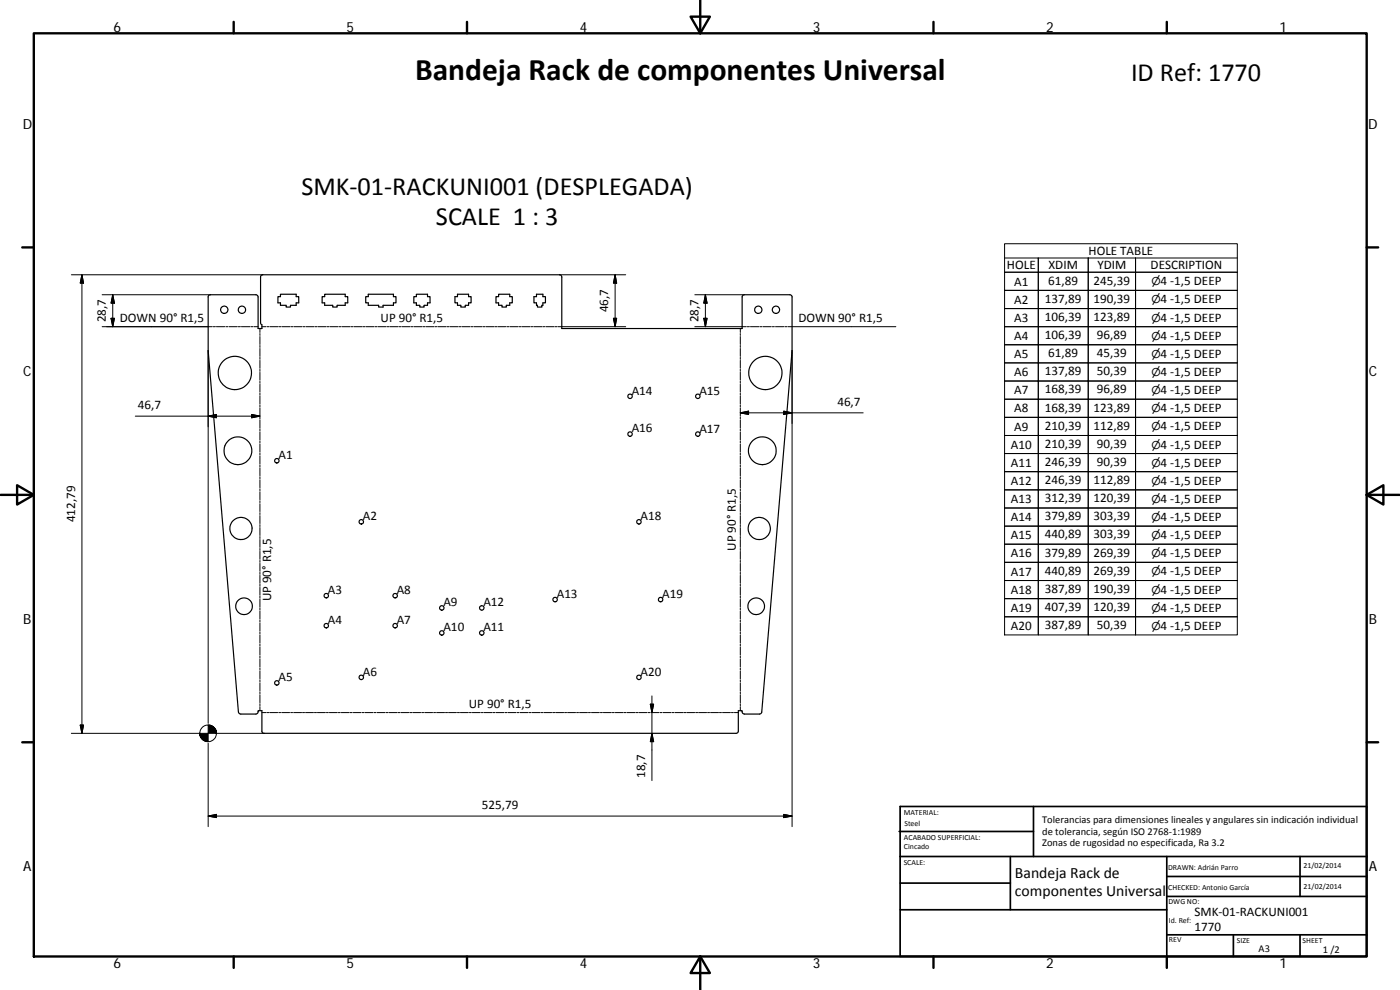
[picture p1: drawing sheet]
<svg xmlns="http://www.w3.org/2000/svg" width="420mm" height="297mm" viewBox="0 0 420 297" stroke-linecap="round" stroke-linejoin="round" font-family="sans-serif">
<g fill="none" stroke="#000" stroke-width=".36">
<path d="M62.6 88.6l.5-.2 14 .1 .4 .6v9.5h1.1v-1.1l-.4-.7v-13.7l.5-.6 89.2-.1 .4 .1 .3 .6v15.5h54.1v-9.5l.4-.6 14-.1 .4 .2 .2 .3v16.3l-9.2 108.8-.6 .2h-4.5l-.6-.3-.1-.7h-1.1v6.2l-.2 .4-.5 .2h-141.6l-.5-.2-.2-.3v-6.3h-1.1l-.1 .7-.6 .3h-4.5l-.6-.2-.1-.4-9.1-108.4v-16.3zM83.4 89h.8v-.7h4.7v.7h.8v1.9h-.8v.7h-1.7v.5h-1.3v-.5h-1.7v-.7h-.8zM96.7 89h.7v-.7h6.2v.7h.8v1.9h-.8v.7h-2.4v.5h-1.3v-.5h-2.5v-.7h-.7zM109.8 89h.7v-.7h7.6v.7h.7v1.9h-.7v.7h-3.1v.5h-1.4v-.5h-3.1v-.7h-.7zM124.2 89h.8v-.7h3.3v.7h.8v1.9h-.8v.7h-1v.5h-1.3v-.5h-1v-.7h-.8zM136.5 89h.8v-.7h3.3v.7h.8v1.9h-.8v.7h-1v.5h-1.3v-.5h-1v-.7h-.8zM148.9 89h.7v-.7h3.4v.7h.7v1.9h-.7v.7h-1v.5h-1.4v-.5h-1v-.7h-.7zM160.2 89h.8v-.7h1.9v.7h.8v1.9h-.8v.7h-.3v.5h-1.3v-.5h-.3v-.7h-.8z"/>
<circle cx="67.3" cy="92.9" r="1.1"/>
<circle cx="72.6" cy="92.9" r="1.1"/>
<circle cx="227.6" cy="92.9" r="1.1"/>
<circle cx="232.9" cy="92.9" r="1.1"/>
<circle cx="70.5" cy="111.9" r="5"/>
<circle cx="189.1" cy="118.9" r=".68"/>
<circle cx="209.4" cy="118.9" r=".67"/>
<circle cx="229.7" cy="111.9" r="5"/>
<circle cx="71.4" cy="135.2" r="4.2"/>
<circle cx="83.1" cy="138.3" r=".66"/>
<circle cx="189.1" cy="130.2" r=".67"/>
<circle cx="209.4" cy="130.3" r=".66"/>
<circle cx="228.8" cy="135.2" r="4.2"/>
<circle cx="72.3" cy="158.6" r="3.3"/>
<circle cx="108.4" cy="156.6" r=".67"/>
<circle cx="191.8" cy="156.6" r=".68"/>
<circle cx="227.9" cy="158.6" r="3.3"/>
<circle cx="97.9" cy="178.7" r=".66"/>
<circle cx="118.6" cy="178.7" r=".66"/>
<circle cx="166.6" cy="179.9" r=".66"/>
<circle cx="198.3" cy="179.9" r=".65"/>
<circle cx="73.2" cy="181.9" r="2.5"/>
<circle cx="97.9" cy="187.7" r=".67"/>
<circle cx="118.6" cy="187.7" r=".67"/>
<circle cx="132.6" cy="182.4" r=".67"/>
<circle cx="132.6" cy="189.9" r=".66"/>
<circle cx="144.6" cy="182.4" r=".67"/>
<circle cx="144.6" cy="189.9" r=".67"/>
<circle cx="226.9" cy="181.9" r="2.51"/>
<circle cx="83.1" cy="204.9" r=".66"/>
<circle cx="108.4" cy="203.2" r=".67"/>
<circle cx="191.8" cy="203.2" r=".67"/>
</g>
<g fill="none" stroke="#000" stroke-width=".3">
<path d="M301.5 77.4h10.1v4.3M301.5 73.1h69.8v117.4h-69.8zM326.6 77.4v113.1M371.3 77.4h-59.7v113.1v-5.4h-10.1h69.8h-30.5v-5.5M21.4 82.4h57.5M24.6 82.4l.5 2.5h-1zM24.6 82.4v137.6M30.7 98h33M30.7 88.4h32.4M33.3 95.5h1l-.5 2.5zM33.8 88.4v9.6M33.8 88.4l.5 2.6h-1z"/>
<path d="M64 98h.7M64.9 98h2.5M67.8 98h.6M68.7 98h2.5M71.5 98h.6M72.4 98h2.6M75.3 98h.6M76.2 98h1.3M78 98.6v1.2M78.6 98h1.2M80.1 98h.6M81 98h2.4"/>
<path d="M83.7 98h.6M84.6 98h2.4M87.3 98h.6M88.2 98h2.4M90.9 98h.6M91.8 98h2.4M94.5 98h.6M95.4 98h2.4M98.1 98h.6M99 98h2.4M101.7 98h.6M102.6 98h2.4"/>
<path d="M105.3 98h.6M106.2 98h2.4M108.9 98h.6M109.8 98h2.4M112.5 98h.6M113.4 98h2.4M116.1 98h.6M117 98h2.4M119.7 98h.6M120.6 98h2.4M123.3 98h.6M124.2 98h2.4"/>
<path d="M126.9 98h.6M127.8 98h2.4M130.5 98h.6M131.4 98h2.4M134.1 98h.6M135 98h2.4M137.7 98h.6M138.6 98h2.4M141.3 98h.6M142.2 98h2.4M144.9 98h.6M145.8 98h2.4"/>
<path d="M148.5 98h.6M149.4 98h2.4M152.1 98h.6M153 98h2.4M155.7 98h.6M156.6 98h2.4M159.3 98h.6M160.2 98h2.4M162.9 98h.6M163.8 98h2.4M166.5 98h.6M167.9 82.4h19.9"/>
<path d="M184.1 95.5h1l-.5 2.5zM184.6 82.4l.5 2.5h-1zM184.6 82.4v15.6M187.8 98h-20.4M208.5 88.4h14.9M208.5 98h15.5M211.2 95.5h1l-.5 2.5zM211.7 88.4v9.6M211.7 88.4l.5 2.6h-1zM222.2 98.6v1.2M224.3 98h.6M225.2 98h2.5"/>
<path d="M228 98h.7M229 98h2.5M231.8 98h.6M232.7 98h2.5M235.5 98h.7M268.8 98h-32.3M311.6 87.1v-5.4h-10.1h69.8h-30.5v-4.3v113.1M340.8 81.7v5.4h30.5h-69.8h10.1v5.5M340.8 87.1v5.5h30.5h-69.8h10.1v5.4M340.8 92.6v5.4h30.5h-69.8h10.1v5.4M340.8 98v5.4h30.5h-69.8h10.1v5.5M62.5 105.2v111.8"/>
<path d="M78 100.1v.5M78 101v2.4M78 103.7v.5M78 104.5v2.4M78 107.2v.6M78 108.1v2.4M78 110.8v.6M78 111.7v2.4M78 114.4v.6M78 115.3v2.4M78 118v.6M78 118.9v2.4"/>
<path d="M222.2 100.1v.5M222.2 101v2.4M222.2 103.7v.5M222.2 104.5v2.4M222.2 107.2v.6M222.2 108.1v2.4M222.2 110.8v.6M222.2 111.7v2.4M222.2 114.4v.6M222.2 115.3v2.4M222.2 118v.6M222.2 118.9v2.4"/>
<path d="M237.7 105.2v142.8M340.8 103.4v5.5h30.5h-69.8h10.1v5.4M340.8 108.9v5.4h30.5h-69.8h10.1v5.5M340.8 114.3v5.5h30.5h-69.8h10.1v5.4M340.8 119.8v5.4h30.5h-69.8h10.1v5.5M62.5 124.9l2.4-.5v.9zM75.5 124.4l2.5 .5-2.5 .4zM78 121.6v.6M78 122.5v2.4h-37.4M78 125.1v.7M78 126v2.4M78 128.7v.6"/>
<path d="M78 129.6v2.4M78 132.3v.6M78 133.2v2.4M78 135.9v.6M78 136.8v2.4M78 139.5v.6M222.2 123.9l2.5-.5v1zM222.2 123.9h36.8M222.2 121.6v.6M222.2 122.5v2.4M222.2 125.1v.7M222.2 126v2.4"/>
<path d="M222.2 128.7v.6M222.2 129.6v2.4M222.2 132.3v.6M222.2 133.2v2.4M222.2 135.9v.6M222.2 136.8v2.4M222.2 139.5v.6M235.2 123.4l2.5 .5-2.5 .5zM340.8 125.2v5.5h30.5h-69.8h10.1v5.4M340.8 130.7v5.4h30.5h-69.8h10.1v5.4M340.8 136.1v5.4h30.5h-69.8h10.1v5.5M78 140.4v2.4"/>
<path d="M78 143.1v.6M78 144v2.3M78 146.7v.5M78 147.6v2.3M78 150.2v.6M78 151.1v2.4M78 153.8v.6M78 154.7v2.4M78 157.4v.6M78 158.3v2.4M222.2 140.4v2.4M222.2 143.1v.6"/>
<path d="M222.2 144v2.3M222.2 146.7v.5M222.2 147.6v2.3M222.2 150.2v.6M222.2 151.1v2.4M222.2 153.8v.6M222.2 154.7v2.4M222.2 157.4v.6M222.2 158.3v2.4M340.8 141.5v5.5h30.5h-69.8h10.1v5.4M340.8 147v5.4h30.5h-69.8h10.1v5.5M340.8 152.4v5.5h30.5h-69.8h10.1v5.4"/>
<path d="M340.8 157.9v5.4h30.5h-69.8h10.1v5.4M78 161v.6M78 161.9v2.4M78 164.5v.7M78 165.4v2.4M78 168.1v.6M78 169v2.4M78 171.7v.6M78 172.6v2.4M78 175.3v.6M78 176.2v2.4M78 178.9v.6"/>
<path d="M78 179.8v2.4M222.2 161v.6M222.2 161.9v2.4M222.2 164.5v.7M222.2 165.4v2.4M222.2 168.1v.6M222.2 169v2.4M222.2 171.7v.6M222.2 172.6v2.4M222.2 175.3v.6M222.2 176.2v2.4M222.2 178.9v.6"/>
<path d="M222.2 179.8v2.4M340.8 163.3v5.4h30.5h-69.8h10.1v5.5M340.8 168.7v5.5h30.5h-69.8h10.1v5.4M340.8 174.2v5.4h30.5h-69.8h10.1v5.5M78 182.5v.6M78 183.4v2.4M78 186.1v.5M78 187v2.4M78 189.7v.5M78 190.5v2.4M78 193.2v.6M78 194.1v2.4"/>
<path d="M78 196.8v.6M78 197.7v2.4M222.2 182.5v.6M222.2 183.4v2.4M222.2 186.1v.5M222.2 187v2.4M222.2 189.7v.5M222.2 190.5v2.4M222.2 193.2v.6M222.2 194.1v2.4M222.2 196.8v.6M222.2 197.7v2.4"/>
<path d="M24.1 217.6h1l-.5 2.4zM78 200.4v.6M78 201.3v2.4M78 204v.6M78 204.9v2.4M78 207.6v.6M78 208.4v2.4M78 211.1v.7M78 212v1.2M78.6 213.8h1.2M80.1 213.8h.6M81 213.8h2.3"/>
<path d="M83.7 213.8h.5M84.5 213.8h2.4M87.2 213.8h.6M88.1 213.8h2.4M90.8 213.8h.6M91.7 213.8h2.4M94.4 213.8h.6M95.3 213.8h2.4M97.9 213.8h.6M98.8 213.8h2.4M101.5 213.8h.6M102.4 213.8h2.4"/>
<path d="M105.1 213.8h.6M106 213.8h2.4M108.7 213.8h.6M109.6 213.8h2.3M112.3 213.8h.5M113.1 213.8h2.4M115.8 213.8h.6M116.7 213.8h2.4M119.4 213.8h.6M120.3 213.8h2.4M123 213.8h.6M123.9 213.8h2.3"/>
<path d="M126.6 213.8h.5M127.5 213.8h2.3M130.1 213.8h.6M131 213.8h2.4M133.7 213.8h.6M134.6 213.8h2.4M137.3 213.8h.6M138.2 213.8h2.4M140.9 213.8h.5M141.7 213.8h2.4M144.4 213.8h.6M145.3 213.8h2.4"/>
<path d="M148 213.8h.6M148.9 213.8h2.4M151.6 213.8h.6M152.5 213.8h2.3M155.2 213.8h.5M156.1 213.8h2.3M158.7 213.8h.6M159.6 213.8h2.4M162.3 213.8h.6M163.2 213.8h2.4M165.9 213.8h.6M166.8 213.8h2.4"/>
<path d="M169.4 213.8h.6M170.3 213.8h2.4M173 213.8h.6M173.9 213.8h2.4M176.6 213.8h.6M177.5 213.8h2.4M180.2 213.8h.6M181.1 213.8h2.4M183.8 213.8h.6M184.6 213.8h2.4M187.3 213.8h.6M188.2 213.8h2.4"/>
<path d="M190.9 213.8h.6M191.8 213.8h2.4M194.5 213.8h.6M195.2 211.3h1l-.5 2.5zM195.4 213.8h2.3M195.7 208.8v25.4M198.1 213.8h.5M199 213.8h2.3M201.6 213.8h.6M202.5 213.8h2.4M205.2 213.8h.6M206.1 213.8h2.4"/>
<path d="M208.8 213.8h.6M209.7 213.8h2.4M212.4 213.8h.5M213.2 213.8h2.4M215.9 213.8h.6M216.8 213.8h2.4M219.5 213.8h.6M220.4 213.8h1.2M222.2 200.4v.6M222.2 201.3v2.4M222.2 204v.6M222.2 204.9v2.4"/>
<path d="M222.2 207.6v.6M222.2 208.4v2.4M222.2 211.1v.7M222.2 212v1.2M21.4 220h38.7M62.5 223v25M64.9 220h14.4M195.7 220l.5 2.5h-1zM62.5 244.9l2.4-.6v1zM62.5 244.9h175.2M235.2 244.3l2.5 .6-2.5 .4z"/>
<circle cx="62.4" cy="220" r="2.5"/>
</g>
<g fill="none" stroke="#000" stroke-width=".71">
<path d="M10.1 10h400.1v277h-400.1zM70.1 6.6v3.4M140.2 6.6v3.4M207.3 5h5.8l-2.9 5zM210.2 0v10M280.2 6.6v3.4M350.2 6.6v3.4M6.7 74.2h3.4M410.2 74.2h3.4M.2 148.5h9.9M5.1 145.6l5 2.9-5 2.9zM410.2 148.5l5-2.9v5.8z"/>
<path d="M410.2 148.5h9.9M6.7 222.7h3.4M410.2 222.7h3.4M70.1 287v3.4M140.2 287v3.4M210.2 287l2.9 5h-5.8zM210.2 287v10M280.2 287v3.4M350.2 287v3.4"/>
</g>
<g fill="none" stroke="#000" stroke-width=".51">
<path d="M269.8 249.5h40.4M270.1 257h140.1M270.1 242h140.1v45h-140.1zM303.2 257v16M310.2 242v15M350.2 257v30M390.2 257v12M270.1 273h80.1M270.1 265h33.1M350.2 269h60M350.2 263h60M350.2 280.5h60"/>
<path d="M370.2 280.5v6.5M390.2 280.5v6.5"/>
</g>
<g fill="#000" stroke="#000" stroke-width=".3">
<path d="M24.6 82.4l.5 2.5h-1zM33.3 95.5h1l-.5 2.5zM33.8 88.4l.5 2.6h-1zM184.1 95.5h1l-.5 2.5zM184.6 82.4l.5 2.5h-1zM211.2 95.5h1l-.5 2.5zM211.7 88.4l.5 2.6h-1zM62.5 124.9l2.4-.5v.9zM75.5 124.4l2.5 .5-2.5 .4zM222.2 123.9l2.5-.5v1zM235.2 123.4l2.5 .5-2.5 .5zM24.1 217.6h1l-.5 2.4z"/>
<path d="M195.2 211.3h1l-.5 2.5zM60 220l.1 .7zM60 220l.2 1.1zM60 220l.4 1.4zM60 220l.6 1.7zM60 220l.8 1.9zM60 220l1.1 2.1zM60 220l1.4 2.3-.3-.2zM60 220l1.8 2.4-.4-.1zM60 220l2.1 2.5-.3-.1zM60 220l2.5 2.5h-.4zM62.5 217.6l2.4 2.4h-2.4z"/>
<path d="M60 220h2.5v2.5zM64.9 219.3v.7zM64.7 219l.2 1zM64.5 218.7l.4 1.3zM64.4 218.4l.5 1.6zM64.1 218.1l.8 1.9zM63.8 217.9l.3 .2 .8 1.9zM63.5 217.7l.3 .2 1.1 2.1zM63.2 217.6l.3 .1 1.4 2.3zM62.8 217.6h.4l1.7 2.4zM62.5 217.6h.3l2.1 2.4zM195.7 220l.5 2.5h-1z"/>
<path d="M62.5 244.9l2.4-.6v1zM235.2 244.3l2.5 .6-2.5 .4z"/>
</g>
<text font-size="9.4" x="124.6" y="24.2">Bandeja Rack de componentes Universal</text>
<g font-size="7.9">
<text x="339.4" y="24.4">ID Ref: 1770</text>
<text x="90.5" y="58.5">SMK‐01‐RACKUNI001 (DESPLEGADA)</text>
<text x="130.8" y="67.5">SCALE 1 : 3</text>
</g>
<g font-size="4.7">
<text x="304.6" y="263.5">Bandeja Rack de</text>
<text x="304.6" y="268.9">componentes Universal</text>
</g>
<g font-size="4.2">
<text x="34" y="9.6">6</text>
<text x="104" y="9.6">5</text>
<text x="174" y="9.6">4</text>
<text x="244" y="9.6">3</text>
<text x="314" y="9.6">2</text>
<text x="384" y="9.6">1</text>
<text x="6.8" y="38.7">D</text>
<text x="410.6" y="38.7">D</text>
<text x="7" y="112.9">C</text>
<text x="410.8" y="112.9">C</text>
<text x="7" y="187.1">B</text>
<text x="410.8" y="187.1">B</text>
<text x="7" y="261.3">A</text>
<text x="410.8" y="261.3">A</text>
<text x="34" y="290.4">6</text>
<text x="104" y="290.4">5</text>
<text x="174" y="290.4">4</text>
<text x="244" y="290.4">3</text>
<text x="314" y="290.4">2</text>
<text x="384" y="290.4">1</text>
</g>
<g font-size="3.9">
<text x="326.7" y="76.5">HOLE TABLE</text>
<text x="302.2" y="80.8">HOLE</text>
<text x="314.7" y="80.8">XDIM</text>
<text x="329.3" y="80.8">YDIM</text>
<text x="345.3" y="80.8">DESCRIPTION</text>
<text x="304.4" y="85.7">A1</text>
<text x="314.6" y="85.4">61,89</text>
<text x="328.2" y="85.4">245,39</text>
<text x="348.3" y="85.6">4 ‐1,5 DEEP</text>
<text x="182.5" y="93.7" transform="rotate(-90 182.5 93.7)">46,7</text>
<text x="304.4" y="91.1">A2</text>
<text x="313.6" y="90.8">137,89</text>
<text x="328.2" y="90.8">190,39</text>
<text x="348.3" y="91.1">4 ‐1,5 DEEP</text>
<text x="31.8" y="96.7" transform="rotate(-90 31.8 96.7)">28,7</text>
<text x="36" y="96.7">DOWN 90° R1,5</text>
<text x="114.2" y="96.7">UP 90° R1,5</text>
<text x="209.6" y="96.7" transform="rotate(-90 209.6 96.7)">28,7</text>
<text x="239.6" y="96.7">DOWN 90° R1,5</text>
<text x="304.4" y="96.5">A3</text>
<text x="304.4" y="102">A4</text>
<text x="313.6" y="96.3">106,39</text>
<text x="313.6" y="101.7">106,39</text>
<text x="328.2" y="96.3">123,89</text>
<text x="329.2" y="101.7">96,89</text>
<text x="348.3" y="96.5">4 ‐1,5 DEEP</text>
<text x="348.3" y="102">4 ‐1,5 DEEP</text>
<text x="304.4" y="107.4">A5</text>
<text x="314.6" y="107.2">61,89</text>
<text x="329.2" y="107.2">45,39</text>
<text x="348.3" y="107.4">4 ‐1,5 DEEP</text>
<text x="304.4" y="112.9">A6</text>
<text x="313.6" y="112.6">137,89</text>
<text x="329.2" y="112.6">50,39</text>
<text x="348.3" y="112.8">4 ‐1,5 DEEP</text>
<text x="189.6" y="118.4">A14</text>
<text x="209.9" y="118.4">A15</text>
<text x="304.4" y="118.3">A7</text>
<text x="313.6" y="118">168,39</text>
<text x="329.2" y="118">96,89</text>
<text x="348.3" y="118.3">4 ‐1,5 DEEP</text>
<text x="41.4" y="122.8">46,7</text>
<text x="251.3" y="121.8">46,7</text>
<text x="304.4" y="123.7">A8</text>
<text x="313.6" y="123.5">168,39</text>
<text x="328.2" y="123.5">123,89</text>
<text x="348.3" y="123.7">4 ‐1,5 DEEP</text>
<text x="189.6" y="129.7">A16</text>
<text x="209.9" y="129.8">A17</text>
<text x="304.4" y="129.2">A9</text>
<text x="313.6" y="128.9">210,39</text>
<text x="328.2" y="128.9">112,89</text>
<text x="348.3" y="129.2">4 ‐1,5 DEEP</text>
<text x="83.6" y="137.8">A1</text>
<text x="303.4" y="134.6">A10</text>
<text x="313.6" y="134.4">210,39</text>
<text x="329.2" y="134.4">90,39</text>
<text x="348.3" y="134.6">4 ‐1,5 DEEP</text>
<text x="303.4" y="140.1">A11</text>
<text x="313.6" y="139.8">246,39</text>
<text x="329.2" y="139.8">90,39</text>
<text x="348.3" y="140">4 ‐1,5 DEEP</text>
<text x="303.4" y="145.5">A12</text>
<text x="313.6" y="145.3">246,39</text>
<text x="328.2" y="145.3">112,89</text>
<text x="348.3" y="145.5">4 ‐1,5 DEEP</text>
<text x="303.4" y="150.9">A13</text>
<text x="313.6" y="150.7">312,39</text>
<text x="328.2" y="150.7">120,39</text>
<text x="348.3" y="150.9">4 ‐1,5 DEEP</text>
<text x="22.5" y="156.7" transform="rotate(-90 22.5 156.7)">412,79</text>
<text x="108.9" y="156.1">A2</text>
<text x="192.2" y="156">A18</text>
<text x="303.4" y="156.4">A14</text>
<text x="303.4" y="161.8">A15</text>
<text x="313.6" y="156.1">379,89</text>
<text x="313.6" y="161.5">440,89</text>
<text x="328.2" y="156.1">303,39</text>
<text x="328.2" y="161.5">303,39</text>
<text x="348.3" y="156.3">4 ‐1,5 DEEP</text>
<text x="348.3" y="161.8">4 ‐1,5 DEEP</text>
<text x="220.8" y="165.3" transform="rotate(-90 220.8 165.3)">UP 90° R1,5</text>
<text x="303.4" y="167.3">A16</text>
<text x="313.6" y="167">379,89</text>
<text x="328.2" y="167">269,39</text>
<text x="348.3" y="167.2">4 ‐1,5 DEEP</text>
<text x="303.4" y="172.7">A17</text>
<text x="313.6" y="172.4">440,89</text>
<text x="328.2" y="172.4">269,39</text>
<text x="348.3" y="172.6">4 ‐1,5 DEEP</text>
<text x="98.4" y="178.2">A3</text>
<text x="119.1" y="178.2">A8</text>
<text x="167.1" y="179.4">A13</text>
<text x="198.7" y="179.4">A19</text>
<text x="303.4" y="178.1">A18</text>
<text x="313.6" y="177.9">387,89</text>
<text x="328.2" y="177.9">190,39</text>
<text x="348.3" y="178.1">4 ‐1,5 DEEP</text>
<text x="81.4" y="180.4" transform="rotate(-90 81.4 180.4)">UP 90° R1,5</text>
<text x="133.1" y="181.9">A9</text>
<text x="145.1" y="181.9">A12</text>
<text x="303.4" y="183.6">A19</text>
<text x="313.6" y="183.3">407,39</text>
<text x="328.2" y="183.3">120,39</text>
<text x="348.3" y="183.5">4 ‐1,5 DEEP</text>
<text x="98.4" y="187.2">A4</text>
<text x="119.1" y="187.2">A7</text>
<text x="133.1" y="189.4">A10</text>
<text x="145.1" y="189.4">A11</text>
<text x="303.4" y="189">A20</text>
<text x="313.6" y="188.7">387,89</text>
<text x="329.2" y="188.7">50,39</text>
<text x="348.3" y="189">4 ‐1,5 DEEP</text>
<text x="108.9" y="202.7">A6</text>
<text x="192.2" y="202.7">A20</text>
<text x="83.6" y="204.4">A5</text>
<text x="140.7" y="212.5">UP 90° R1,5</text>
<text x="193.6" y="233.4" transform="rotate(-90 193.6 233.4)">18,7</text>
<text x="144.6" y="242.7">525,79</text>
<text x="358.5" y="274.9">SMK‐01‐RACKUNI001</text>
<text x="358.5" y="279.4">1770</text>
</g>
<g font-size="3.3">
<text x="345.5" y="85.6">⌀</text>
<text x="345.5" y="91.1">⌀</text>
<text x="345.5" y="96.5">⌀</text>
<text x="345.5" y="102">⌀</text>
<text x="345.5" y="107.4">⌀</text>
<text x="345.5" y="112.8">⌀</text>
<text x="345.5" y="118.3">⌀</text>
<text x="345.5" y="123.7">⌀</text>
<text x="345.5" y="129.2">⌀</text>
<text x="345.5" y="134.6">⌀</text>
<text x="345.5" y="140">⌀</text>
<text x="345.5" y="145.5">⌀</text>
<text x="345.5" y="150.9">⌀</text>
<text x="345.5" y="156.3">⌀</text>
<text x="345.5" y="161.8">⌀</text>
<text x="345.5" y="167.2">⌀</text>
<text x="345.5" y="172.6">⌀</text>
<text x="345.5" y="178.1">⌀</text>
<text x="345.5" y="183.5">⌀</text>
<text x="345.5" y="189">⌀</text>
</g>
<g font-size="3.1">
<text x="312.8" y="246.8">Tolerancias para dimensiones lineales y angulares sin indicación individual</text>
<text x="312.8" y="250.4">de tolerancia, según ISO 2768‐1:1989</text>
<text x="312.8" y="254">Zonas de rugosidad no especificada, Ra 3.2</text>
<text x="377.7" y="285.6">A3</text>
<text x="397" y="285.9">1 /2</text>
</g>
<g font-size="2.4">
<text x="271.2" y="244.4">MATERIAL:</text>
<text x="271.3" y="251.9">ACABADO SUPERFICIAL:</text>
<text x="271.4" y="247.9">Steel</text>
<text x="271.3" y="254.6">Cincado</text>
<text x="271.2" y="259.7">SCALE:</text>
<text x="350.6" y="260.9">DRAWN: Adrián Parro</text>
<text x="391.2" y="260.6">21/02/2014</text>
<text x="350.6" y="267">CHECKED: Antonio García</text>
<text x="391.2" y="266.6">21/02/2014</text>
<text x="350.7" y="271.4">DWG NO:</text>
<text x="350.8" y="276.8">Id. Ref:</text>
<text x="350.8" y="282.8">REV</text>
<text x="371.2" y="282.9">SIZE</text>
<text x="390.9" y="282.9">SHEET</text>
</g>
</svg>
